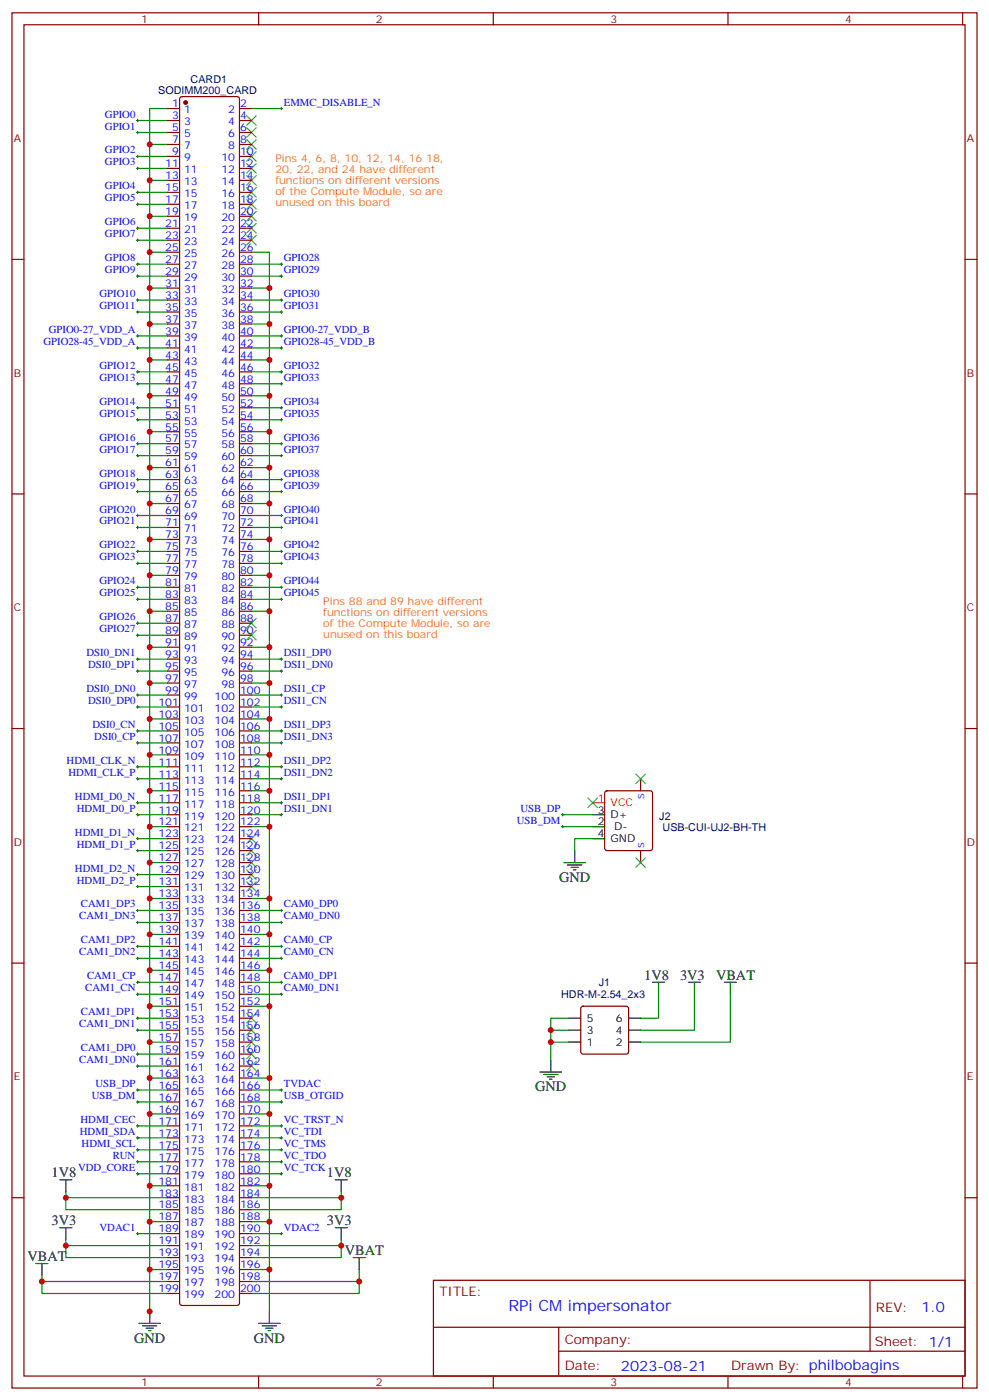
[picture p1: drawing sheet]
<svg xmlns="http://www.w3.org/2000/svg" width="291mm" height="413mm" viewBox="0 0 291 413" stroke-linecap="round" stroke-linejoin="round" font-family="sans-serif">
<g fill="none" stroke="#870000" stroke-width=".35">
<path d="M3.5 3.8h284.4v405.3h-284.4zM7.1 7.3h277.2v398.3h-277.2zM76.2 3.8v3.5M145.3 3.8v3.5M214.5 3.8v3.5M283.6 3.8v3.5M3.5 76.4h3.6M284.3 76.4h3.6M3.5 145.6h3.6M284.3 145.6h3.6M3.5 214.7h3.6M284.3 214.7h3.6"/>
<path d="M178.4 233.3l.5-.2h12.7l.5 .2 .2 .5v16.2l-.3 .5-.4 .2h-12.7l-.5-.2-.2-.5v-16.2zM188.7 229.6v3.5M188.7 250.7v3.5M3.5 283.9h3.6M171.3 296.8l.5-.2h12.7l.5 .2 .2 .5v12.7l-.2 .5-.5 .2h-12.7l-.5-.2-.2-.5v-12.7zM284.3 283.9h3.6M3.5 353h3.6M284.3 353h3.6M127.7 377.4h156.6v28.2h-156.6zM256.3 377.4v20.9M127.7 391.2h156.5M164.6 398.3h119.6"/>
<path d="M164.6 391.2v14.1M76.2 405.6v3.5M145.3 405.6v3.5M214.5 405.6v3.5M283.6 405.6v3.5"/>
</g>
<g fill="none" stroke="#000" stroke-width=".35">
<path d="M166.2 254.2h6.3M167.2 255h4.2M168.3 255.7h2.1M169 256.4h.7M169.3 250.7v3.5M174.6 243.7h3.6M174.6 240.1h3.6M174.6 247.2h3.6M192.3 289.5h3.5M194 289.5v3.6M202.8 289.5h3.6M204.6 289.5v3.6"/>
<path d="M213.4 289.5h3.6M215.2 289.5v3.6M159.1 316h6.4M160.2 316.7h4.2M161.2 317.4h2.1M161.9 318.1h.7M162.3 312.5v3.5M167.6 307.2h3.5M167.6 303.6h3.5M167.6 300.1h3.5M185.2 307.2h3.5M185.2 303.6h3.5"/>
<path d="M185.2 300.1h3.5M17.6 347.7h3.6M19.4 347.7v3.6M98.8 347.7h3.5M100.5 347.7v3.6M10.6 372.4h3.5M12.3 372.4v3.6M17.6 361.8h3.6M19.4 361.8v3.6M98.8 361.8h3.5M100.5 361.8v3.6M104.1 370.7h3.5"/>
<path d="M105.8 370.7v3.5M40.9 390.1h6.4M42 390.8h4.2M43 391.5h2.2M43.7 392.2h.7M44.1 386.5v3.6M76.2 390.1h6.3M77.3 390.8h4.2M78.3 391.5h2.1M79 392.2h.7M79.4 386.5v3.6"/>
</g>
<g fill="none" stroke="#008700" stroke-width=".35">
<path d="M40.6 35.5h8.8M40.6 39.1h8.8M49.4 32h-5.3v356.3M74.1 32h8.8M40.6 46.1h8.8M40.6 49.6h8.8M40.6 56.7h8.8M44.1 42.6h5.3M44.1 53.2h5.3M40.6 77.9h8.8M40.6 67.3h8.8M40.6 60.2h8.8"/>
<path d="M40.6 70.8h8.8M44.1 74.3h5.3M44.1 63.7h5.3M74.1 74.3h5.3v312.2M74.1 77.9h8.8M40.6 99h8.8M40.6 92h8.8M40.6 88.4h8.8M40.6 81.4h8.8M44.1 84.9h5.3M44.1 95.5h5.3M74.1 84.9h5.3"/>
<path d="M74.1 99h8.8M74.1 95.5h5.3M74.1 92h8.8M74.1 88.4h8.8M74.1 81.4h8.8M40.6 102.6h8.8M40.6 109.6h8.8M40.6 113.1h8.8M44.1 106.1h5.3M44.1 116.7h5.3M74.1 106.1h5.3M74.1 102.6h8.8"/>
<path d="M74.1 109.6h8.8M74.1 113.1h8.8M74.1 116.7h5.3M40.6 120.2h8.8M40.6 123.7h8.8M40.6 134.3h8.8M40.6 130.8h8.8M44.1 127.2h5.3M44.1 137.8h5.3M74.1 120.2h8.8M74.1 123.7h8.8M74.1 134.3h8.8"/>
<path d="M74.1 127.2h5.3M74.1 130.8h8.8M74.1 137.8h5.3M40.6 144.9h8.8M40.6 141.4h8.8M40.6 151.9h8.8M40.6 155.5h8.8M44.1 159h5.3M44.1 148.4h5.3M74.1 144.9h8.8M74.1 159h5.3M74.1 141.4h8.8"/>
<path d="M74.1 151.9h8.8M74.1 148.4h5.3M74.1 155.5h8.8M40.6 162.5h8.8M40.6 166.1h8.8M40.6 176.6h8.8M40.6 173.1h8.8M44.1 169.6h5.3M74.1 162.5h8.8M74.1 169.6h5.3M74.1 166.1h8.8M74.1 176.6h8.8"/>
<path d="M74.1 173.1h8.8M40.6 197.8h8.8M40.6 194.3h8.8M40.6 187.2h8.8M40.6 183.7h8.8M44.1 180.2h5.3M44.1 190.7h5.3M74.1 197.8h8.8M74.1 180.2h5.3M74.1 190.7h5.3M74.1 194.3h8.8M40.6 215.4h8.8"/>
<path d="M40.6 219h8.8M40.6 208.4h8.8M40.6 204.9h8.8M44.1 211.9h5.3M44.1 201.3h5.3M74.1 211.9h5.3M74.1 215.4h8.8M74.1 219h8.8M74.1 208.4h8.8M74.1 204.9h8.8M74.1 201.3h5.3M40.6 229.6h8.8"/>
<path d="M40.6 236.6h8.8M40.6 226h8.8M44.1 233.1h5.3M44.1 222.5h5.3M74.1 229.6h8.8M74.1 236.6h8.8M74.1 233.1h5.3M74.1 226h8.8M74.1 222.5h5.3M40.6 240.1h8.8M40.6 250.7h8.8M40.6 247.2h8.8"/>
<path d="M40.6 257.8h8.8M44.1 243.7h5.3M44.1 254.2h5.3M74.1 240.1h8.8M74.1 243.7h5.3M165.8 240.1h8.8M165.8 243.7h8.8M174.6 247.2h-5.3v3.5M40.6 271.9h8.8M40.6 278.9h8.8M40.6 268.4h8.8M40.6 261.3h8.8"/>
<path d="M44.1 275.4h5.3M44.1 264.8h5.3M74.1 271.9h8.8M74.1 275.4h5.3M74.1 278.9h8.8M74.1 264.8h5.3M74.1 268.4h8.8M40.6 282.5h8.8M40.6 293.1h8.8M40.6 289.5h8.8M44.1 296.6h5.3M44.1 286h5.3"/>
<path d="M74.1 282.5h8.8M74.1 293.1h8.8M74.1 296.6h5.3M74.1 286h5.3M74.1 289.5h8.8M194 293.1v7h-5.3M204.6 293.1v10.5h-15.9M215.2 293.1v14.1h-26.5M40.6 303.6h8.8M40.6 314.2h8.8M40.6 300.1h8.8M40.6 310.7h8.8"/>
<path d="M44.1 317.7h5.3M44.1 307.2h5.3M74.1 317.7h5.3M167.6 307.2h-5.3v5.3M167.6 303.6h-5.3v3.6M167.6 300.1h-5.3v3.5M40.6 324.8h8.8M40.6 335.4h8.8M40.6 338.9h8.8M40.6 331.9h8.8M40.6 321.3h8.8M44.1 328.3h5.3"/>
<path d="M74.1 324.8h8.8M74.1 335.4h8.8M74.1 338.9h8.8M74.1 328.3h5.3M74.1 331.9h8.8M74.1 321.3h8.8M19.4 351.3v1.7h30M19.4 353v3.6h30M40.6 346h8.8M40.6 342.4h8.8M44.1 349.5h5.3M74.1 346h8.8"/>
<path d="M74.1 349.5h5.3M74.1 342.4h8.8M100.5 353v3.6h-26.4M100.5 351.3v1.7h-26.4M12.3 376v1.7h37.1M12.3 377.7v3.5h37.1M19.4 365.4v1.7h30M19.4 367.1v3.6h30M40.6 363.6h8.8M44.1 374.2h5.3M44.1 360.1h5.3M74.1 374.2h5.3"/>
<path d="M74.1 363.6h8.8M74.1 360.1h5.3M100.5 365.4v1.7h-26.4M100.5 367.1v3.6h-26.4M105.8 374.2v3.5h-31.7M105.8 377.7v3.5h-31.7"/>
</g>
<g fill="none" stroke="#000" stroke-width=".29">
<path d="M40.2 35.5h.7M40.2 39.1h.7M40.6 35.2v.7M40.6 38.7v.7M82.5 32h.8M82.9 31.6v.7M40.2 46.1h.7M40.2 49.6h.7M40.2 56.7h.7M40.6 45.8v.7M40.6 49.3v.7M40.6 56.3v.7"/>
<path d="M40.6 59.9v.7M40.2 77.9h.7M40.2 60.2h.7M40.2 67.3h.7M40.2 70.8h.7M40.6 66.9v.7M40.6 70.4v.8M40.6 77.5v.7M82.5 77.9h.8M82.9 77.5v.7M40.2 92h.7M40.2 99h.7"/>
<path d="M40.2 88.4h.7M40.2 81.4h.7M40.6 81v.7M40.6 88.1v.7M40.6 91.6v.7M40.6 98.7v.7M82.5 92h.8M82.5 99h.8M82.5 88.4h.8M82.5 81.4h.8M82.9 81v.7M82.9 88.1v.7"/>
<path d="M82.9 91.6v.7M82.9 98.7v.7M40.2 109.6h.7M40.2 113.1h.7M40.2 102.6h.7M40.6 102.2v.7M40.6 109.3v.7M40.6 112.8v.7M40.6 119.8v.7M82.5 109.6h.8M82.5 113.1h.8M82.5 102.6h.8"/>
<path d="M82.9 102.2v.7M82.9 109.3v.7M82.9 112.8v.7M82.9 119.8v.7M40.2 130.8h.7M40.2 123.7h.7M40.2 120.2h.7M40.2 134.3h.7M40.6 123.4v.7M40.6 130.4v.7M40.6 133.9v.8M82.5 130.8h.8"/>
<path d="M82.5 123.7h.8M82.5 120.2h.8M82.5 134.3h.8M82.9 123.4v.7M82.9 130.4v.7M82.9 133.9v.8M40.2 141.4h.7M40.2 151.9h.7M40.2 155.5h.7M40.2 144.9h.7M40.6 141v.7M40.6 144.5v.7"/>
<path d="M40.6 151.6v.7M40.6 155.1v.7M82.5 141.4h.8M82.5 151.9h.8M82.5 155.5h.8M82.5 144.9h.8M82.9 141v.7M82.9 144.5v.7M82.9 151.6v.7M82.9 155.1v.7M40.2 162.5h.7M40.2 166.1h.7"/>
<path d="M40.2 173.1h.7M40.2 176.6h.7M40.6 162.2v.7M40.6 165.7v.7M40.6 172.8v.7M40.6 176.3v.7M82.5 162.5h.8M82.5 166.1h.8M82.5 173.1h.8M82.5 176.6h.8M82.9 162.2v.7M82.9 165.7v.7"/>
<path d="M82.9 172.8v.7M82.9 176.3v.7M40.2 194.3h.7M40.2 183.7h.7M40.2 187.2h.7M40.2 197.8h.7M40.6 183.3v.7M40.6 186.9v.7M40.6 193.9v.7M40.6 197.4v.8M82.5 194.3h.8M82.5 197.8h.8"/>
<path d="M82.9 193.9v.7M82.9 197.4v.8M40.2 215.4h.7M40.2 204.9h.7M40.2 208.4h.7M40.2 219h.7M40.6 204.5v.7M40.6 208v.7M40.6 215.1v.7M40.6 218.6v.7M82.5 215.4h.8M82.5 204.9h.8"/>
<path d="M82.5 208.4h.8M82.5 219h.8M82.9 204.5v.7M82.9 208v.7M82.9 215.1v.7M82.9 218.6v.7M40.2 236.6h.7M40.2 226h.7M40.2 229.6h.7M40.6 225.7v.7M40.6 229.2v.7M40.6 236.3v.7"/>
<path d="M40.6 239.8v.7M82.5 236.6h.8M82.5 226h.8M82.5 229.6h.8M82.9 225.7v.7M82.9 229.2v.7M82.9 236.3v.7M82.9 239.8v.7M165.8 239.8v.7M40.2 247.2h.7M40.2 257.8h.7M40.2 240.1h.7"/>
<path d="M40.2 250.7h.7M40.6 246.8v.7M40.6 250.4v.7M40.6 257.4v.7M82.5 240.1h.8M165.5 240.1h.7M165.5 243.7h.7M165.8 243.3v.7M40.2 278.9h.7M40.2 268.4h.7M40.2 261.3h.7M40.2 271.9h.7"/>
<path d="M40.6 260.9v.8M40.6 268v.7M40.6 271.5v.7M40.6 278.6v.7M82.5 278.9h.8M82.5 268.4h.8M82.5 271.9h.8M82.9 268v.7M82.9 271.5v.7M82.9 278.6v.7M40.2 289.5h.7M40.2 282.5h.7"/>
<path d="M40.2 293.1h.7M40.6 282.1v.7M40.6 289.2v.7M40.6 292.7v.7M40.6 299.8v.7M82.5 289.5h.8M82.5 282.5h.8M82.5 293.1h.8M82.9 282.1v.7M82.9 289.2v.7M82.9 292.7v.7M40.2 300.1h.7"/>
<path d="M40.2 310.7h.7M40.2 303.6h.7M40.2 314.2h.7M40.6 303.3v.7M40.6 310.3v.7M40.6 313.9v.7M40.2 338.9h.7M40.2 331.9h.7M40.2 321.3h.7M40.2 324.8h.7M40.2 335.4h.7M40.6 320.9v.7"/>
<path d="M40.6 324.4v.8M40.6 331.5v.7M40.6 335v.7M40.6 338.6v.7M82.5 338.9h.8M82.5 331.9h.8M82.5 321.3h.8M82.5 324.8h.8M82.5 335.4h.8M82.9 320.9v.7M82.9 324.4v.8M82.9 331.5v.7"/>
<path d="M82.9 335v.7M82.9 338.6v.7M40.2 342.4h.7M40.2 346h.7M40.6 342.1v.7M40.6 345.6v.7M82.5 342.4h.8M82.5 346h.8M82.9 342.1v.7M82.9 345.6v.7M40.2 363.6h.7M40.6 363.3v.7"/>
<path d="M82.5 363.6h.8M82.9 363.3v.7"/>
</g>
<g fill="none" stroke="#3c3" stroke-width=".35">
<path d="M72.7 34.1l2.8 2.8M72.7 37.6l2.8 2.9M75.5 34.1l-2.8 2.8M75.5 37.6l-2.8 2.9M72.7 48.2l2.8 2.8M72.7 44.7l2.8 2.8M72.7 55.3l2.8 2.8M72.7 58.8l2.8 2.8M72.7 41.2l2.8 2.8M72.7 51.8l2.8 2.8M75.5 48.2l-2.8 2.8M75.5 44.7l-2.8 2.8"/>
<path d="M75.5 55.3l-2.8 2.8M75.5 58.8l-2.8 2.8M75.5 41.2l-2.8 2.8M75.5 51.8l-2.8 2.8M72.7 62.3l2.8 2.9M72.7 65.9l2.8 2.8M72.7 69.4l2.8 2.8M75.5 62.3l-2.8 2.9M75.5 65.9l-2.8 2.8M75.5 69.4l-2.8 2.8M72.7 182.3l2.8 2.8M72.7 185.8l2.8 2.8"/>
<path d="M75.5 182.3l-2.8 2.8M75.5 185.8l-2.8 2.8M173.2 235.2l2.8 2.8M176 235.2l-2.8 2.8M187.3 228.1l2.8 2.9M190.1 228.1l-2.8 2.9M72.7 245.8l2.8 2.8M72.7 249.3l2.8 2.8M72.7 252.8l2.8 2.9M72.7 256.4l2.8 2.8M72.7 259.9l2.8 2.8M75.5 245.8l-2.8 2.8"/>
<path d="M75.5 249.3l-2.8 2.8M75.5 252.8l-2.8 2.9M75.5 256.4l-2.8 2.8M75.5 259.9l-2.8 2.8M187.3 252.8l2.8 2.9M190.1 252.8l-2.8 2.9M72.7 298.7l2.8 2.8M75.5 298.7l-2.8 2.8M72.7 302.2l2.8 2.8M72.7 305.8l2.8 2.8M72.7 309.3l2.8 2.8M72.7 312.8l2.8 2.8"/>
<path d="M75.5 302.2l-2.8 2.8M75.5 305.8l-2.8 2.8M75.5 309.3l-2.8 2.8M75.5 312.8l-2.8 2.8"/>
</g>
<path d="M174.6 236.6h3.6" fill="none" stroke="#f00" stroke-width=".35"/>
<g fill="#c00">
<circle cx="44.1" cy="211.9" r=".88"/>
<circle cx="44.1" cy="159" r=".88"/>
<circle cx="44.1" cy="148.4" r=".88"/>
<circle cx="44.1" cy="63.7" r=".88"/>
<circle cx="44.1" cy="180.2" r=".88"/>
<circle cx="44.1" cy="169.6" r=".88"/>
<circle cx="44.1" cy="190.7" r=".88"/>
<circle cx="44.1" cy="201.3" r=".88"/>
<circle cx="44.1" cy="137.8" r=".88"/>
<circle cx="44.1" cy="127.2" r=".88"/>
<circle cx="44.1" cy="95.5" r=".88"/>
<circle cx="44.1" cy="116.7" r=".88"/>
<circle cx="44.1" cy="84.9" r=".88"/>
<circle cx="44.1" cy="74.3" r=".88"/>
<circle cx="44.1" cy="106.1" r=".88"/>
<circle cx="44.1" cy="53.2" r=".88"/>
<circle cx="44.1" cy="42.6" r=".88"/>
<circle cx="44.1" cy="386.5" r=".88"/>
<circle cx="44.1" cy="222.5" r=".88"/>
<circle cx="44.1" cy="233.1" r=".88"/>
<circle cx="44.1" cy="243.7" r=".88"/>
<circle cx="44.1" cy="254.2" r=".88"/>
<circle cx="44.1" cy="264.8" r=".88"/>
<circle cx="44.1" cy="275.4" r=".88"/>
<circle cx="44.1" cy="286" r=".88"/>
<circle cx="44.1" cy="296.6" r=".88"/>
<circle cx="44.1" cy="307.2" r=".88"/>
<circle cx="44.1" cy="317.7" r=".88"/>
<circle cx="44.1" cy="328.3" r=".88"/>
<circle cx="44.1" cy="349.5" r=".88"/>
<circle cx="44.1" cy="360.1" r=".88"/>
<circle cx="44.1" cy="374.2" r=".88"/>
<circle cx="79.4" cy="106.1" r=".88"/>
<circle cx="79.4" cy="95.5" r=".88"/>
<circle cx="79.4" cy="84.9" r=".88"/>
<circle cx="79.4" cy="116.7" r=".88"/>
<circle cx="79.4" cy="127.2" r=".88"/>
<circle cx="79.4" cy="137.8" r=".88"/>
<circle cx="79.4" cy="148.4" r=".88"/>
<circle cx="79.4" cy="159" r=".88"/>
<circle cx="79.4" cy="169.6" r=".88"/>
<circle cx="79.4" cy="180.2" r=".88"/>
<circle cx="79.4" cy="190.7" r=".88"/>
<circle cx="79.4" cy="201.3" r=".88"/>
<circle cx="79.4" cy="211.9" r=".88"/>
<circle cx="79.4" cy="222.5" r=".88"/>
<circle cx="79.4" cy="233.1" r=".88"/>
<circle cx="79.4" cy="243.7" r=".88"/>
<circle cx="79.4" cy="264.8" r=".88"/>
<circle cx="79.4" cy="275.4" r=".88"/>
<circle cx="79.4" cy="286" r=".88"/>
<circle cx="79.4" cy="296.6" r=".88"/>
<circle cx="79.4" cy="317.7" r=".88"/>
<circle cx="79.4" cy="328.3" r=".88"/>
<circle cx="79.4" cy="349.5" r=".88"/>
<circle cx="19.4" cy="353" r=".88"/>
<circle cx="19.4" cy="367.1" r=".88"/>
<circle cx="12.3" cy="377.7" r=".88"/>
<circle cx="79.4" cy="360.1" r=".88"/>
<circle cx="79.4" cy="374.2" r=".88"/>
<circle cx="100.5" cy="353" r=".88"/>
<circle cx="100.5" cy="367.1" r=".88"/>
<circle cx="105.8" cy="377.7" r=".88"/>
<circle cx="162.3" cy="307.2" r=".88"/>
<circle cx="162.3" cy="303.6" r=".88"/>
</g>
<g fill="none" stroke="#870000" stroke-width=".35">
<path d="M49.4 32h3.5M49.4 35.5h3.5M49.4 39.1h3.5M53.2 28.7l.4-.2h16.2l.5 .2 .3 .5v354.9l-.3 .5-.5 .2h-16.2l-.5-.3-.2-.4v-354.9zM70.6 32h3.5M70.6 35.5h3.5M70.6 39.1h3.5M49.4 42.6h3.5M49.4 46.1h3.5M49.4 49.6h3.5M49.4 53.2h3.5M49.4 56.7h3.5"/>
<path d="M70.6 42.6h3.5M70.6 46.1h3.5M70.6 49.6h3.5M70.6 53.2h3.5M70.6 56.7h3.5M49.4 60.2h3.5M49.4 63.7h3.5M49.4 67.3h3.5M49.4 70.8h3.5M49.4 74.3h3.5M49.4 77.9h3.5M70.6 60.2h3.5"/>
<path d="M70.6 63.7h3.5M70.6 67.3h3.5M70.6 70.8h3.5M70.6 74.3h3.5M70.6 77.9h3.5M49.4 81.4h3.5M49.4 84.9h3.5M49.4 88.4h3.5M49.4 92h3.5M49.4 95.5h3.5M49.4 99h3.5M70.6 81.4h3.5"/>
<path d="M70.6 84.9h3.5M70.6 88.4h3.5M70.6 92h3.5M70.6 95.5h3.5M70.6 99h3.5M49.4 102.6h3.5M49.4 106.1h3.5M49.4 109.6h3.5M49.4 113.1h3.5M49.4 116.7h3.5M70.6 102.6h3.5M70.6 106.1h3.5"/>
<path d="M70.6 109.6h3.5M70.6 113.1h3.5M70.6 116.7h3.5M49.4 120.2h3.5M49.4 123.7h3.5M49.4 127.2h3.5M49.4 130.8h3.5M49.4 134.3h3.5M49.4 137.8h3.5M70.6 120.2h3.5M70.6 123.7h3.5M70.6 127.2h3.5"/>
<path d="M70.6 130.8h3.5M70.6 134.3h3.5M70.6 137.8h3.5M49.4 141.4h3.5M49.4 144.9h3.5M49.4 148.4h3.5M49.4 151.9h3.5M49.4 155.5h3.5M49.4 159h3.5M70.6 141.4h3.5M70.6 144.9h3.5M70.6 148.4h3.5"/>
<path d="M70.6 151.9h3.5M70.6 155.5h3.5M70.6 159h3.5M49.4 162.5h3.5M49.4 166.1h3.5M49.4 169.6h3.5M49.4 173.1h3.5M49.4 176.6h3.5M70.6 162.5h3.5M70.6 166.1h3.5M70.6 169.6h3.5M70.6 173.1h3.5"/>
<path d="M70.6 176.6h3.5M49.4 180.2h3.5M49.4 183.7h3.5M49.4 187.2h3.5M49.4 190.7h3.5M49.4 194.3h3.5M49.4 197.8h3.5M70.6 180.2h3.5M70.6 183.7h3.5M70.6 187.2h3.5M70.6 190.7h3.5M70.6 194.3h3.5"/>
<path d="M70.6 197.8h3.5M49.4 219h3.5M49.4 215.4h3.5M49.4 201.3h3.5M49.4 211.9h3.5M49.4 204.9h3.5M49.4 208.4h3.5M70.6 219h3.5M70.6 215.4h3.5M70.6 201.3h3.5M70.6 211.9h3.5M70.6 204.9h3.5"/>
<path d="M70.6 208.4h3.5M49.4 236.6h3.5M49.4 233.1h3.5M49.4 229.6h3.5M49.4 226h3.5M49.4 222.5h3.5M70.6 236.6h3.5M70.6 233.1h3.5M70.6 229.6h3.5M70.6 226h3.5M70.6 222.5h3.5M49.4 257.8h3.5"/>
<path d="M49.4 254.2h3.5M49.4 250.7h3.5M49.4 247.2h3.5M49.4 243.7h3.5M49.4 240.1h3.5M70.6 257.8h3.5M70.6 254.2h3.5M70.6 250.7h3.5M70.6 247.2h3.5M70.6 243.7h3.5M70.6 240.1h3.5M49.4 278.9h3.5"/>
<path d="M49.4 275.4h3.5M49.4 271.9h3.5M49.4 268.4h3.5M49.4 264.8h3.5M49.4 261.3h3.5M70.6 278.9h3.5M70.6 275.4h3.5M70.6 271.9h3.5M70.6 268.4h3.5M70.6 264.8h3.5M70.6 261.3h3.5M49.4 296.6h3.5"/>
<path d="M49.4 293.1h3.5M49.4 289.5h3.5M49.4 286h3.5M49.4 282.5h3.5M70.6 296.6h3.5M70.6 293.1h3.5M70.6 289.5h3.5M70.6 286h3.5M70.6 282.5h3.5M49.4 317.7h3.5M49.4 314.2h3.5M49.4 310.7h3.5"/>
<path d="M49.4 307.2h3.5M49.4 303.6h3.5M49.4 300.1h3.5M70.6 317.7h3.5M70.6 314.2h3.5M70.6 310.7h3.5M70.6 307.2h3.5M70.6 303.6h3.5M70.6 300.1h3.5M49.4 338.9h3.5M49.4 335.4h3.5M49.4 331.9h3.5"/>
<path d="M49.4 328.3h3.5M49.4 324.8h3.5M49.4 321.3h3.5M70.6 338.9h3.5M70.6 335.4h3.5M70.6 331.9h3.5M70.6 328.3h3.5M70.6 324.8h3.5M70.6 321.3h3.5M49.4 356.6h3.5M49.4 353h3.5M49.4 349.5h3.5"/>
<path d="M49.4 346h3.5M49.4 342.4h3.5M70.6 356.6h3.5M70.6 353h3.5M70.6 349.5h3.5M70.6 346h3.5M70.6 342.4h3.5M49.4 377.7h3.5M49.4 374.2h3.5M49.4 370.7h3.5M49.4 367.1h3.5M49.4 363.6h3.5"/>
<path d="M49.4 360.1h3.5M70.6 377.7h3.5M70.6 374.2h3.5M70.6 370.7h3.5M70.6 367.1h3.5M70.6 363.6h3.5M70.6 360.1h3.5M49.4 381.2h3.5M70.6 381.2h3.5"/>
</g>
<circle cx="54.7" cy="30.2" r=".53" fill="#870000" stroke="#870000" stroke-width=".35"/>
<text font-size="4.6" fill="#00f" x="149.8" y="386.4">RPi CM impersonator</text>
<g font-size="4.2">
<text x="164.7" y="259.9">GND</text>
<text x="189.8" y="288.8">1V8</text>
<text x="200.4" y="288.8">3V3</text>
<text x="211" y="288.8">VBAT</text>
<text x="157.7" y="321.6">GND</text>
<text x="15.2" y="347">1V8</text>
<text x="96.3" y="347">1V8</text>
<text x="15.2" y="361.1">3V3</text>
<text x="96.3" y="361.1">3V3</text>
<text x="8.1" y="371.7">VBAT</text>
<text x="101.6" y="370">VBAT</text>
<text x="39.5" y="395.7">GND</text>
<text x="74.8" y="395.7">GND</text>
</g>
<g font-size="4.2" fill="#00f">
<text x="271.5" y="386.6">1.0</text>
<text x="183" y="404">2023-08-21</text>
</g>
<g font-size="3.9" fill="#800">
<text x="129.5" y="382">TITLE:</text>
<text x="258.1" y="386.6">REV:</text>
<text x="166.4" y="396.2">Company:</text>
<text x="257.7" y="396.8">Sheet: 1/1</text>
<text x="166.4" y="403.8">Date:</text>
<text x="215.4" y="403.9">Drawn By: philbobagins</text>
</g>
<g font-size="3.2" fill="#800">
<text x="41.6" y="6.8">1</text>
<text x="110.8" y="6.8">2</text>
<text x="179.9" y="6.8">3</text>
<text x="249.1" y="6.8">4</text>
<text x="4.1" y="41.9">A</text>
<text x="284.9" y="41.9">A</text>
<text x="4.1" y="111">B</text>
<text x="284.9" y="111">B</text>
<text x="4.1" y="180.2">C</text>
<text x="284.9" y="180.2">C</text>
<text x="4.1" y="249.3">D</text>
<text x="284.9" y="249.3">D</text>
<text x="4.1" y="318.5">E</text>
<text x="284.9" y="318.5">E</text>
<text x="41.6" y="408.6">1</text>
<text x="110.8" y="408.6">2</text>
<text x="179.9" y="408.6">3</text>
<text x="249.1" y="408.6">4</text>
</g>
<g font-size="3.2" fill="#000080">
<text x="46.6" y="27.8">SODIMM200_CARD</text>
<text x="56.2" y="24.3">CARD1</text>
<text x="194.3" y="241.7">J2</text>
<text x="195.2" y="244.8">USB-CUI-UJ2-BH-TH</text>
<text x="176.4" y="290.6">J1</text>
<text x="165.3" y="294.2">HDR-M-2.54_2x3</text>
</g>
<g font-size="3.2" fill="#00f">
<text x="30.9" y="34.6">GPIO0</text>
<text x="50.7" y="31.6">1</text>
<text x="50.7" y="35.2">3</text>
<text x="54.2" y="33.4">1</text>
<text x="67.2" y="33.4">2</text>
<text x="70.7" y="35.2">4</text>
<text x="70.7" y="31.6">2</text>
<text x="83.6" y="31.1">EMMC_DISABLE_N</text>
<text x="30.9" y="38.2">GPIO1</text>
<text x="50.7" y="38.7">5</text>
<text x="54.2" y="36.9">3</text>
<text x="54.2" y="40.5">5</text>
<text x="67.2" y="40.5">6</text>
<text x="67.2" y="36.9">4</text>
<text x="70.7" y="38.7">6</text>
<text x="30.9" y="45.2">GPIO2</text>
<text x="50.7" y="42.2">7</text>
<text x="50.7" y="45.8">9</text>
<text x="54.2" y="44">7</text>
<text x="54.2" y="47.5">9</text>
<text x="65.2" y="47.5">10</text>
<text x="67.2" y="44">8</text>
<text x="70.7" y="45.8">10</text>
<text x="70.7" y="42.2">8</text>
<text x="30.9" y="48.8">GPIO3</text>
<text x="48.7" y="49.3">11</text>
<text x="48.7" y="52.8">13</text>
<text x="54.2" y="51">11</text>
<text x="65.2" y="51">12</text>
<text x="70.7" y="52.8">14</text>
<text x="70.7" y="49.3">12</text>
<text x="30.9" y="55.8">GPIO4</text>
<text x="30.9" y="59.3">GPIO5</text>
<text x="48.7" y="56.3">15</text>
<text x="48.7" y="59.9">17</text>
<text x="54.2" y="54.6">13</text>
<text x="54.2" y="58.1">15</text>
<text x="65.2" y="58.1">16</text>
<text x="65.2" y="54.6">14</text>
<text x="70.7" y="59.9">18</text>
<text x="70.7" y="56.3">16</text>
<text x="48.7" y="63.4">19</text>
<text x="54.2" y="61.6">17</text>
<text x="54.2" y="65.2">19</text>
<text x="65.2" y="65.2">20</text>
<text x="65.2" y="61.6">18</text>
<text x="70.7" y="63.4">20</text>
<text x="30.9" y="66.4">GPIO6</text>
<text x="30.9" y="69.9">GPIO7</text>
<text x="48.7" y="66.9">21</text>
<text x="48.7" y="70.4">23</text>
<text x="54.2" y="68.7">21</text>
<text x="65.2" y="68.7">22</text>
<text x="70.7" y="70.4">24</text>
<text x="70.7" y="66.9">22</text>
<text x="30.9" y="77">GPIO8</text>
<text x="48.7" y="74">25</text>
<text x="48.7" y="77.5">27</text>
<text x="54.2" y="72.2">23</text>
<text x="54.2" y="75.7">25</text>
<text x="65.2" y="75.7">26</text>
<text x="65.2" y="72.2">24</text>
<text x="70.7" y="77.5">28</text>
<text x="70.7" y="74">26</text>
<text x="83.6" y="77">GPIO28</text>
<text x="30.9" y="80.5">GPIO9</text>
<text x="48.7" y="81">29</text>
<text x="54.2" y="79.3">27</text>
<text x="54.2" y="82.8">29</text>
<text x="65.2" y="82.8">30</text>
<text x="65.2" y="79.3">28</text>
<text x="70.7" y="81">30</text>
<text x="83.6" y="80.5">GPIO29</text>
<text x="29.3" y="87.6">GPIO10</text>
<text x="48.7" y="84.6">31</text>
<text x="48.7" y="88.1">33</text>
<text x="54.2" y="86.3">31</text>
<text x="54.2" y="89.9">33</text>
<text x="65.2" y="89.9">34</text>
<text x="65.2" y="86.3">32</text>
<text x="70.7" y="88.1">34</text>
<text x="70.7" y="84.6">32</text>
<text x="83.6" y="87.6">GPIO30</text>
<text x="29.3" y="91.1">GPIO11</text>
<text x="48.7" y="91.6">35</text>
<text x="48.7" y="95.1">37</text>
<text x="54.2" y="93.4">35</text>
<text x="65.2" y="93.4">36</text>
<text x="70.7" y="95.1">38</text>
<text x="70.7" y="91.6">36</text>
<text x="83.6" y="91.1">GPIO31</text>
<text x="12.8" y="101.7">GPIO28-45_VDD_A</text>
<text x="14.4" y="98.1">GPIO0-27_VDD_A</text>
<text x="48.7" y="98.7">39</text>
<text x="54.2" y="96.9">37</text>
<text x="54.2" y="100.4">39</text>
<text x="65.2" y="100.4">40</text>
<text x="65.2" y="96.9">38</text>
<text x="70.7" y="98.7">40</text>
<text x="83.6" y="98.1">GPIO0-27_VDD_B</text>
<text x="83.6" y="101.7">GPIO28-45_VDD_B</text>
<text x="48.7" y="102.2">41</text>
<text x="48.7" y="105.7">43</text>
<text x="54.2" y="104">41</text>
<text x="54.2" y="107.5">43</text>
<text x="65.2" y="107.5">44</text>
<text x="65.2" y="104">42</text>
<text x="70.7" y="105.7">44</text>
<text x="70.7" y="102.2">42</text>
<text x="29.3" y="108.7">GPIO12</text>
<text x="29.3" y="112.3">GPIO13</text>
<text x="48.7" y="109.3">45</text>
<text x="48.7" y="112.8">47</text>
<text x="54.2" y="111">45</text>
<text x="65.2" y="111">46</text>
<text x="70.7" y="112.8">48</text>
<text x="70.7" y="109.3">46</text>
<text x="83.6" y="108.7">GPIO32</text>
<text x="83.6" y="112.3">GPIO33</text>
<text x="29.3" y="119.3">GPIO14</text>
<text x="48.7" y="116.3">49</text>
<text x="48.7" y="119.8">51</text>
<text x="54.2" y="114.5">47</text>
<text x="54.2" y="118.1">49</text>
<text x="65.2" y="118.1">50</text>
<text x="65.2" y="114.5">48</text>
<text x="70.7" y="119.8">52</text>
<text x="70.7" y="116.3">50</text>
<text x="83.6" y="119.3">GPIO34</text>
<text x="29.3" y="122.8">GPIO15</text>
<text x="48.7" y="123.4">53</text>
<text x="54.2" y="121.6">51</text>
<text x="54.2" y="125.1">53</text>
<text x="65.2" y="125.1">54</text>
<text x="65.2" y="121.6">52</text>
<text x="70.7" y="123.4">54</text>
<text x="83.6" y="122.8">GPIO35</text>
<text x="29.3" y="129.9">GPIO16</text>
<text x="48.7" y="126.9">55</text>
<text x="48.7" y="130.4">57</text>
<text x="54.2" y="128.7">55</text>
<text x="65.2" y="128.7">56</text>
<text x="70.7" y="130.4">58</text>
<text x="70.7" y="126.9">56</text>
<text x="83.6" y="129.9">GPIO36</text>
<text x="29.3" y="133.4">GPIO17</text>
<text x="48.7" y="133.9">59</text>
<text x="48.7" y="137.5">61</text>
<text x="54.2" y="132.2">57</text>
<text x="54.2" y="135.7">59</text>
<text x="65.2" y="135.7">60</text>
<text x="65.2" y="132.2">58</text>
<text x="70.7" y="137.5">62</text>
<text x="70.7" y="133.9">60</text>
<text x="83.6" y="133.4">GPIO37</text>
<text x="29.3" y="140.5">GPIO18</text>
<text x="48.7" y="141">63</text>
<text x="54.2" y="139.2">61</text>
<text x="54.2" y="142.8">63</text>
<text x="65.2" y="142.8">64</text>
<text x="65.2" y="139.2">62</text>
<text x="70.7" y="141">64</text>
<text x="83.6" y="140.5">GPIO38</text>
<text x="29.3" y="144">GPIO19</text>
<text x="48.7" y="144.5">65</text>
<text x="48.7" y="148.1">67</text>
<text x="54.2" y="146.3">65</text>
<text x="54.2" y="149.8">67</text>
<text x="65.2" y="149.8">68</text>
<text x="65.2" y="146.3">66</text>
<text x="70.7" y="148.1">68</text>
<text x="70.7" y="144.5">66</text>
<text x="83.6" y="144">GPIO39</text>
<text x="29.3" y="151.1">GPIO20</text>
<text x="29.3" y="154.6">GPIO21</text>
<text x="48.7" y="151.6">69</text>
<text x="48.7" y="155.1">71</text>
<text x="54.2" y="153.4">69</text>
<text x="65.2" y="153.4">70</text>
<text x="70.7" y="155.1">72</text>
<text x="70.7" y="151.6">70</text>
<text x="83.6" y="151.1">GPIO40</text>
<text x="83.6" y="154.6">GPIO41</text>
<text x="29.3" y="161.6">GPIO22</text>
<text x="48.7" y="158.6">73</text>
<text x="54.2" y="156.9">71</text>
<text x="54.2" y="160.4">73</text>
<text x="65.2" y="160.4">74</text>
<text x="65.2" y="156.9">72</text>
<text x="70.7" y="158.6">74</text>
<text x="83.6" y="161.6">GPIO42</text>
<text x="29.3" y="165.2">GPIO23</text>
<text x="48.7" y="162.2">75</text>
<text x="48.7" y="165.7">77</text>
<text x="54.2" y="163.9">75</text>
<text x="54.2" y="167.5">77</text>
<text x="65.2" y="167.5">78</text>
<text x="65.2" y="163.9">76</text>
<text x="70.7" y="165.7">78</text>
<text x="70.7" y="162.2">76</text>
<text x="83.6" y="165.2">GPIO43</text>
<text x="29.3" y="172.2">GPIO24</text>
<text x="48.7" y="169.2">79</text>
<text x="48.7" y="172.8">81</text>
<text x="54.2" y="171">79</text>
<text x="65.2" y="171">80</text>
<text x="70.7" y="172.8">82</text>
<text x="70.7" y="169.2">80</text>
<text x="83.6" y="172.2">GPIO44</text>
<text x="29.3" y="175.8">GPIO25</text>
<text x="48.7" y="176.3">83</text>
<text x="48.7" y="179.8">85</text>
<text x="54.2" y="174.5">81</text>
<text x="54.2" y="178">83</text>
<text x="65.2" y="178">84</text>
<text x="65.2" y="174.5">82</text>
<text x="70.7" y="179.8">86</text>
<text x="70.7" y="176.3">84</text>
<text x="83.6" y="175.8">GPIO45</text>
<text x="29.3" y="182.8">GPIO26</text>
<text x="48.7" y="183.3">87</text>
<text x="54.2" y="181.6">85</text>
<text x="54.2" y="185.1">87</text>
<text x="65.2" y="185.1">88</text>
<text x="65.2" y="181.6">86</text>
<text x="70.7" y="183.3">88</text>
<text x="29.3" y="186.3">GPIO27</text>
<text x="48.7" y="186.9">89</text>
<text x="48.7" y="190.4">91</text>
<text x="54.2" y="188.6">89</text>
<text x="65.2" y="188.6">90</text>
<text x="70.7" y="190.4">92</text>
<text x="70.7" y="186.9">90</text>
<text x="25.4" y="193.4">DSI0_DN1</text>
<text x="26" y="196.9">DSI0_DP1</text>
<text x="48.7" y="193.9">93</text>
<text x="48.7" y="197.4">95</text>
<text x="54.2" y="192.2">91</text>
<text x="54.2" y="195.7">93</text>
<text x="65.2" y="195.7">94</text>
<text x="65.2" y="192.2">92</text>
<text x="70.7" y="197.4">96</text>
<text x="70.7" y="193.9">94</text>
<text x="83.6" y="193.4">DSI1_DP0</text>
<text x="83.6" y="196.9">DSI1_DN0</text>
<text x="25.4" y="204">DSI0_DN0</text>
<text x="48.7" y="201">97</text>
<text x="54.2" y="199.2">95</text>
<text x="54.2" y="202.7">97</text>
<text x="65.2" y="202.7">98</text>
<text x="65.2" y="199.2">96</text>
<text x="70.7" y="201">98</text>
<text x="83.6" y="204">DSI1_CP</text>
<text x="26" y="207.5">DSI0_DP0</text>
<text x="46.7" y="208">101</text>
<text x="48.7" y="204.5">99</text>
<text x="54.2" y="206.3">99</text>
<text x="54.2" y="209.8">101</text>
<text x="63.2" y="209.8">102</text>
<text x="63.2" y="206.3">100</text>
<text x="70.7" y="208">102</text>
<text x="70.7" y="204.5">100</text>
<text x="83.6" y="207.5">DSI1_CN</text>
<text x="27.2" y="214.6">DSI0_CN</text>
<text x="46.7" y="211.6">103</text>
<text x="46.7" y="215.1">105</text>
<text x="54.2" y="213.3">103</text>
<text x="63.2" y="213.3">104</text>
<text x="70.7" y="215.1">106</text>
<text x="70.7" y="211.6">104</text>
<text x="83.6" y="214.6">DSI1_DP3</text>
<text x="27.8" y="218.1">DSI0_CP</text>
<text x="46.7" y="218.6">107</text>
<text x="54.2" y="216.9">105</text>
<text x="54.2" y="220.4">107</text>
<text x="63.2" y="220.4">108</text>
<text x="63.2" y="216.9">106</text>
<text x="70.7" y="218.6">108</text>
<text x="83.6" y="218.1">DSI1_DN3</text>
<text x="19.6" y="225.1">HDMI_CLK_N</text>
<text x="46.7" y="222.1">109</text>
<text x="46.7" y="225.7">111</text>
<text x="54.2" y="223.9">109</text>
<text x="54.2" y="227.4">111</text>
<text x="63.2" y="227.4">112</text>
<text x="63.2" y="223.9">110</text>
<text x="70.7" y="225.7">112</text>
<text x="70.7" y="222.1">110</text>
<text x="83.6" y="225.1">DSI1_DP2</text>
<text x="20.2" y="228.7">HDMI_CLK_P</text>
<text x="46.7" y="229.2">113</text>
<text x="46.7" y="232.7">115</text>
<text x="54.2" y="231">113</text>
<text x="63.2" y="231">114</text>
<text x="70.7" y="232.7">116</text>
<text x="70.7" y="229.2">114</text>
<text x="83.6" y="228.7">DSI1_DN2</text>
<text x="22.1" y="235.7">HDMI_D0_N</text>
<text x="22.6" y="239.3">HDMI_D0_P</text>
<text x="46.7" y="236.3">117</text>
<text x="46.7" y="239.8">119</text>
<text x="54.2" y="234.5">115</text>
<text x="54.2" y="238">117</text>
<text x="63.2" y="238">118</text>
<text x="63.2" y="234.5">116</text>
<text x="70.7" y="239.8">120</text>
<text x="70.7" y="236.3">118</text>
<text x="83.6" y="235.7">DSI1_DP1</text>
<text x="83.6" y="239.3">DSI1_DN1</text>
<text x="153.4" y="239.3">USB_DP</text>
<text x="46.7" y="243.3">121</text>
<text x="54.2" y="241.5">119</text>
<text x="54.2" y="245.1">121</text>
<text x="63.2" y="245.1">122</text>
<text x="63.2" y="241.5">120</text>
<text x="70.7" y="243.3">122</text>
<text x="152.3" y="242.8">USB_DM</text>
<text x="22.1" y="246.3">HDMI_D1_N</text>
<text x="22.6" y="249.8">HDMI_D1_P</text>
<text x="46.7" y="246.8">123</text>
<text x="46.7" y="250.4">125</text>
<text x="54.2" y="248.6">123</text>
<text x="63.2" y="248.6">124</text>
<text x="70.7" y="250.4">126</text>
<text x="70.7" y="246.8">124</text>
<text x="22.1" y="256.9">HDMI_D2_N</text>
<text x="46.7" y="253.9">127</text>
<text x="46.7" y="257.4">129</text>
<text x="54.2" y="252.1">125</text>
<text x="54.2" y="255.7">127</text>
<text x="63.2" y="255.7">128</text>
<text x="63.2" y="252.1">126</text>
<text x="70.7" y="257.4">130</text>
<text x="70.7" y="253.9">128</text>
<text x="22.6" y="260.4">HDMI_D2_P</text>
<text x="46.7" y="260.9">131</text>
<text x="54.2" y="259.2">129</text>
<text x="54.2" y="262.7">131</text>
<text x="63.2" y="262.7">132</text>
<text x="63.2" y="259.2">130</text>
<text x="70.7" y="260.9">132</text>
<text x="23.9" y="267.5">CAM1_DP3</text>
<text x="46.7" y="264.5">133</text>
<text x="46.7" y="268">135</text>
<text x="54.2" y="266.2">133</text>
<text x="54.2" y="269.8">135</text>
<text x="63.2" y="269.8">136</text>
<text x="63.2" y="266.2">134</text>
<text x="70.7" y="268">136</text>
<text x="70.7" y="264.5">134</text>
<text x="83.6" y="267.5">CAM0_DP0</text>
<text x="23.3" y="271">CAM1_DN3</text>
<text x="46.7" y="271.5">137</text>
<text x="46.7" y="275.1">139</text>
<text x="54.2" y="273.3">137</text>
<text x="63.2" y="273.3">138</text>
<text x="70.7" y="275.1">140</text>
<text x="70.7" y="271.5">138</text>
<text x="83.6" y="271">CAM0_DN0</text>
<text x="23.3" y="281.6">CAM1_DN2</text>
<text x="23.9" y="278.1">CAM1_DP2</text>
<text x="46.7" y="278.6">141</text>
<text x="54.2" y="276.8">139</text>
<text x="54.2" y="280.4">141</text>
<text x="63.2" y="280.4">142</text>
<text x="63.2" y="276.8">140</text>
<text x="70.7" y="278.6">142</text>
<text x="83.6" y="278.1">CAM0_CP</text>
<text x="83.6" y="281.6">CAM0_CN</text>
<text x="46.7" y="282.1">143</text>
<text x="46.7" y="285.6">145</text>
<text x="54.2" y="283.9">143</text>
<text x="54.2" y="287.4">145</text>
<text x="63.2" y="287.4">146</text>
<text x="63.2" y="283.9">144</text>
<text x="70.7" y="285.6">146</text>
<text x="70.7" y="282.1">144</text>
<text x="25.1" y="292.2">CAM1_CN</text>
<text x="25.6" y="288.6">CAM1_CP</text>
<text x="46.7" y="289.2">147</text>
<text x="46.7" y="292.7">149</text>
<text x="54.2" y="290.9">147</text>
<text x="63.2" y="290.9">148</text>
<text x="70.7" y="292.7">150</text>
<text x="70.7" y="289.2">148</text>
<text x="83.6" y="288.6">CAM0_DP1</text>
<text x="83.6" y="292.2">CAM0_DN1</text>
<text x="23.9" y="299.2">CAM1_DP1</text>
<text x="46.7" y="296.2">151</text>
<text x="46.7" y="299.8">153</text>
<text x="54.2" y="294.5">149</text>
<text x="54.2" y="298">151</text>
<text x="63.2" y="298">152</text>
<text x="63.2" y="294.5">150</text>
<text x="70.7" y="299.8">154</text>
<text x="70.7" y="296.2">152</text>
<text x="23.3" y="302.8">CAM1_DN1</text>
<text x="46.7" y="303.3">155</text>
<text x="54.2" y="301.5">153</text>
<text x="54.2" y="305">155</text>
<text x="63.2" y="305">156</text>
<text x="63.2" y="301.5">154</text>
<text x="70.7" y="303.3">156</text>
<text x="23.9" y="309.8">CAM1_DP0</text>
<text x="46.7" y="306.8">157</text>
<text x="46.7" y="310.3">159</text>
<text x="54.2" y="308.6">157</text>
<text x="63.2" y="308.6">158</text>
<text x="70.7" y="310.3">160</text>
<text x="70.7" y="306.8">158</text>
<text x="23.3" y="313.3">CAM1_DN0</text>
<text x="46.7" y="313.9">161</text>
<text x="46.7" y="317.4">163</text>
<text x="54.2" y="312.1">159</text>
<text x="54.2" y="315.6">161</text>
<text x="63.2" y="315.6">162</text>
<text x="63.2" y="312.1">160</text>
<text x="70.7" y="317.4">164</text>
<text x="70.7" y="313.9">162</text>
<text x="27" y="323.9">USB_DM</text>
<text x="28.1" y="320.4">USB_DP</text>
<text x="46.7" y="320.9">165</text>
<text x="54.2" y="319.2">163</text>
<text x="54.2" y="322.7">165</text>
<text x="63.2" y="322.7">166</text>
<text x="63.2" y="319.2">164</text>
<text x="70.7" y="320.9">166</text>
<text x="83.6" y="320.4">TVDAC</text>
<text x="83.6" y="323.9">USB_OTGID</text>
<text x="46.7" y="324.4">167</text>
<text x="46.7" y="328">169</text>
<text x="54.2" y="326.2">167</text>
<text x="54.2" y="329.7">169</text>
<text x="63.2" y="329.7">170</text>
<text x="63.2" y="326.2">168</text>
<text x="70.7" y="328">170</text>
<text x="70.7" y="324.4">168</text>
<text x="23.5" y="334.5">HDMI_SDA</text>
<text x="23.7" y="331">HDMI_CEC</text>
<text x="46.7" y="331.5">171</text>
<text x="46.7" y="335">173</text>
<text x="54.2" y="333.3">171</text>
<text x="63.2" y="333.3">172</text>
<text x="70.7" y="335">174</text>
<text x="70.7" y="331.5">172</text>
<text x="83.6" y="331">VC_TRST_N</text>
<text x="83.6" y="334.5">VC_TDI</text>
<text x="24.1" y="338">HDMI_SCL</text>
<text x="33.2" y="341.6">RUN</text>
<text x="46.7" y="338.6">175</text>
<text x="54.2" y="336.8">173</text>
<text x="54.2" y="340.3">175</text>
<text x="63.2" y="340.3">176</text>
<text x="63.2" y="336.8">174</text>
<text x="70.7" y="338.6">176</text>
<text x="83.6" y="338">VC_TMS</text>
<text x="83.6" y="341.6">VC_TDO</text>
<text x="23" y="345.1">VDD_CORE</text>
<text x="46.7" y="342.1">177</text>
<text x="46.7" y="345.6">179</text>
<text x="54.2" y="343.9">177</text>
<text x="54.2" y="347.4">179</text>
<text x="63.2" y="347.4">180</text>
<text x="63.2" y="343.9">178</text>
<text x="70.7" y="345.6">180</text>
<text x="70.7" y="342.1">178</text>
<text x="83.6" y="345.1">VC_TCK</text>
<text x="46.7" y="349.1">181</text>
<text x="46.7" y="352.7">183</text>
<text x="54.2" y="350.9">181</text>
<text x="63.2" y="350.9">182</text>
<text x="70.7" y="352.7">184</text>
<text x="70.7" y="349.1">182</text>
<text x="46.7" y="356.2">185</text>
<text x="46.7" y="359.7">187</text>
<text x="54.2" y="354.4">183</text>
<text x="54.2" y="358">185</text>
<text x="63.2" y="358">186</text>
<text x="63.2" y="354.4">184</text>
<text x="70.7" y="359.7">188</text>
<text x="70.7" y="356.2">186</text>
<text x="29.3" y="362.7">VDAC1</text>
<text x="46.7" y="363.3">189</text>
<text x="54.2" y="361.5">187</text>
<text x="54.2" y="365">189</text>
<text x="63.2" y="365">190</text>
<text x="63.2" y="361.5">188</text>
<text x="70.7" y="363.3">190</text>
<text x="83.6" y="362.7">VDAC2</text>
<text x="46.7" y="366.8">191</text>
<text x="46.7" y="370.3">193</text>
<text x="54.2" y="368.5">191</text>
<text x="63.2" y="368.5">192</text>
<text x="70.7" y="370.3">194</text>
<text x="70.7" y="366.8">192</text>
<text x="46.7" y="373.8">195</text>
<text x="46.7" y="377.4">197</text>
<text x="54.2" y="372.1">193</text>
<text x="54.2" y="375.6">195</text>
<text x="63.2" y="375.6">196</text>
<text x="63.2" y="372.1">194</text>
<text x="70.7" y="377.4">198</text>
<text x="70.7" y="373.8">196</text>
<text x="46.7" y="380.9">199</text>
<text x="54.2" y="379.1">197</text>
<text x="54.2" y="382.7">199</text>
<text x="63.2" y="382.7">200</text>
<text x="63.2" y="379.1">198</text>
<text x="70.7" y="380.9">200</text>
</g>
<g font-size="3.2" fill="#f60">
<text x="81.1" y="47.9">Pins 4, 6, 8, 10, 12, 14, 16 18,</text>
<text x="81.1" y="51">20, 22, and 24 have different</text>
<text x="81.1" y="54.2">functions on different versions</text>
<text x="81.1" y="57.4">of the Compute Module, so are</text>
<text x="81.1" y="60.6">unused on this board</text>
<text x="95.2" y="178.4">Pins 88 and 89 have different</text>
<text x="95.2" y="181.6">functions on different versions</text>
<text x="95.2" y="184.7">of the Compute Module, so are</text>
<text x="95.2" y="187.9">unused on this board</text>
</g>
<g font-size="3.2" fill="#f00">
<text x="176.1" y="236.3">1</text>
<text x="179.9" y="237.7">VCC</text>
</g>
<g font-size="3.2">
<text x="176.1" y="239.8">3</text>
<text x="176.1" y="243.3">2</text>
<text x="179.9" y="241.2">D+</text>
<text x="181" y="244.7">D-</text>
<text x="176.1" y="246.8">4</text>
<text x="179.9" y="248.2">GND</text>
<text x="172.9" y="304.7">3</text>
<text x="172.9" y="301.2">5</text>
<text x="181.4" y="304.7">4</text>
<text x="181.4" y="301.2">6</text>
<text x="172.9" y="308.2">1</text>
<text x="181.4" y="308.2">2</text>
</g>
<g font-size="2.5" fill="#00f">
<text x="189.8" y="235.5" transform="rotate(-90 189.8 235.5)">S</text>
<text x="189.8" y="250" transform="rotate(-90 189.8 250)">S</text>
</g>
</svg>
